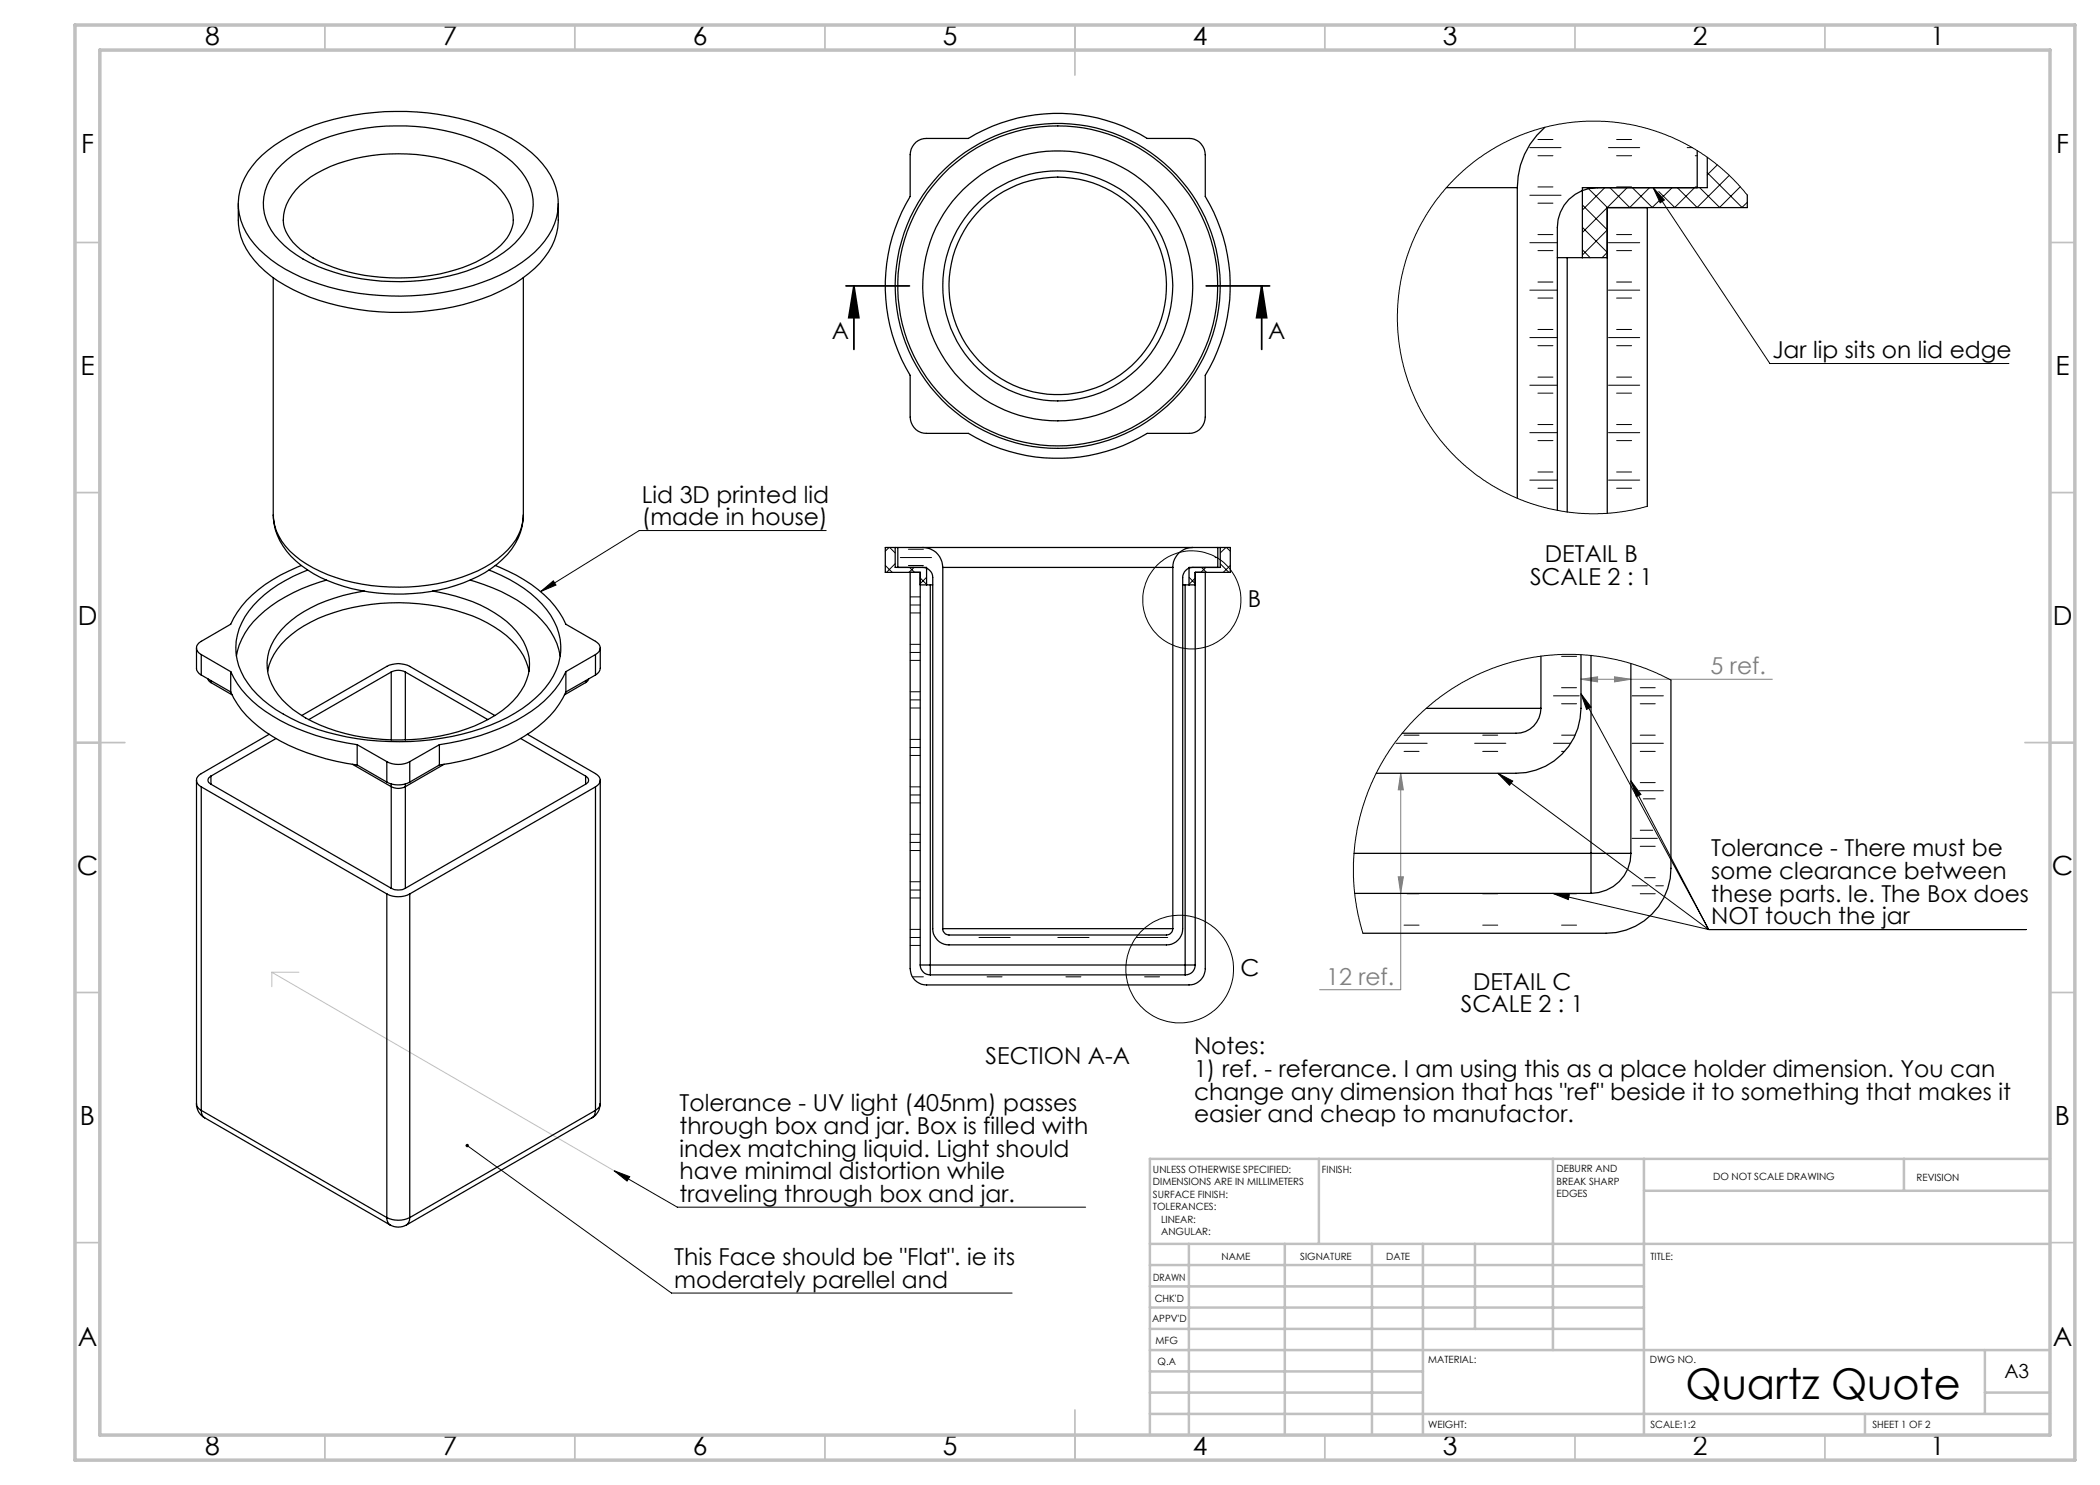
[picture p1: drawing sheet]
<svg xmlns="http://www.w3.org/2000/svg" width="420mm" height="297mm" viewBox="0 0 420 297" stroke-linecap="round" stroke-linejoin="round" font-family="sans-serif">
<g fill="none" stroke="#000" stroke-width=".2">
<path d="M330.6 37.5l23.4 35.2h47.8M330.6 37.5l2.3 2.5-.9 .6zM108.1 118.3l2.6-2.1 .5 .8zM165.2 106.1h-37.4l-19.7 12.2M316.2 138.7l2 2.7-.9 .5zM316.2 138.7l25.5 47.2M299.6 154.7l42.1 31.2M299.6 154.7l2.9 1.5-.6 .9zM326.2 156.2l2 2.7-.9 .4zM326.2 156.2l15.5 29.7M310.6 178.7l3.3 .2-.2 1zM310.6 178.7l31.1 7.2"/>
<path d="M341.7 185.9h63.5M93.5 229.1l40.8 29.5h68.1M122.8 234.1l12.7 7.3h81.6M122.8 234.1l3.1 1.2-.5 .9z"/>
<circle cx="238.4" cy="120" r="9.8"/>
<circle cx="235.9" cy="193.8" r="10.8"/>
</g>
<path d="M169.2 57.2h12.7M170.8 57.2l1 6.3h-2zM170.8 57.2v12.7M241.2 57.2h12.7M252.3 57.2l1 6.3h-2zM252.3 57.2v12.7" fill="none" stroke="#000" stroke-width=".35"/>
<path d="M316.2 135.9l3.3-.5v1zM316.2 135.9h38.3M322.9 135.4l3.3 .5-3.3 .5zM280.1 154.7l.6 3.3h-1.1zM280.1 154.7v43.2h-16.2M279.6 175.4h1.1l-.6 3.3z" fill="none" stroke="#808080" stroke-width=".2"/>
<path d="M54.4 194.4l68.4 39.7M54.4 194.4h5.4M54.4 194.4v2.9" fill="none" stroke="#c0c0c0" stroke-width=".2"/>
<g fill="none" stroke="#c0c0c0" stroke-width=".35">
<path d="M65 5v5M115 5v5M165 5v5M215 5v10M265 5v5M315 5v5M365 5v5M15 48.5h5M410 48.5h5M15 98.5h5M410 98.5h5M15 148.5h10"/>
<path d="M405 148.5h10M15 198.5h5M410 198.5h5M15 248.5h5M410 248.5h5M65 287v5M115 287v5M165 287v5M215 282v10M265 287v5M315 287v5M365 287v5"/>
</g>
<g fill="none" stroke="#c0c0c0" stroke-width=".5">
<path d="M263.8 231.8v17M310.6 231.8v38.2M328.8 231.8v55.2M328.8 238.2h81.2M380.8 231.8v6.4M410 231.8h-180v55.2M230 248.8h180M230 257.3h98.8M230 253h98.8M237.8 248.8v38.2M257 248.8v38.2M274.4 248.8v38.2"/>
<path d="M284.6 248.8v38.2M295 248.8v17M230 265.8h98.8M230 261.5h98.8M230 278.5h54.6M230 274.3h54.6M230 270h180M397 278.5h13M397 270v12.8M230 282.8h180M373 282.8v4.2"/>
</g>
<path d="M15 5h400v287h-400zM20 10h390v277h-390z" fill="none" stroke="#c0c0c0" stroke-width=".7"/>
<g fill="#000">
<path d="M252.3 57.2l1 6.3h-2zM170.8 57.2l1 6.3h-2z"/>
<path d="M108.1 118.3l2.6-2.1 .5 .8zM122.8 234.1l3.1 1.2-.5 .9zM93.2 228.8l.3 .3-.3-.2a.34 .34 0 0 0 .2 .5 .34 .34 0 0 0 .4-.4 .34 .34 0 0 0-.6-.2zM330.6 37.5l2.3 2.5-.9 .6zM310.6 178.7l3.3 .2-.2 1zM299.6 154.7l2.9 1.5-.6 .9zM316.2 138.7l2 2.7-.9 .5zM326.2 156.2l2 2.7-.9 .4z"/>
</g>
<path d="M279.6 175.4h1.1l-.6 3.3zM280.1 154.7l.6 3.3h-1.1zM316.2 135.9l3.3-.5v1zM322.9 135.4l3.3 .5-3.3 .5z" fill="#808080"/>
<g fill="none" stroke="#000" stroke-width=".25">
<path d="M52.4 31.1a35.2 35.2 0 0 1 18.3-8.1 50.4 50.4 0 0 1 30 3.8 21.1 21.1 0 0 1 10 9.4 11.5 11.5 0 0 1-1.8 12.1 28.3 28.3 0 0 1-14.3 8.8 52.7 52.7 0 0 1-34.3-1.6 23.6 23.6 0 0 1-11.1-9 11.8 11.8 0 0 1 2.1-14.4zM56.4 32.9a29.1 29.1 0 0 1 15-7 42.5 42.5 0 0 1 25.9 3.1 16.9 16.9 0 0 1 8.8 8.6 10.3 10.3 0 0 1-3.1 11 29.4 29.4 0 0 1-15.1 7 43.2 43.2 0 0 1-25.9-3 18 18 0 0 1-8.3-7.6 9.9 9.9 0 0 1 1.7-11.1zM60 37.1a26.1 26.1 0 0 1 14.3-6 35.6 35.6 0 0 1 21.6 3.5 12.4 12.4 0 0 1 6.7 8.4 7 7 0 0 1-2.4 6.1 24.8 24.8 0 0 1-12.2 5.7 40.2 40.2 0 0 1-23.9-2.4 14.2 14.2 0 0 1-6.9-6.1 6.7 6.7 0 0 1 .6-6.4l1.4-1.9zM183.2 28.4a3.1 3.1 0 0 1 2.1-.7h8.4a34.4 34.4 0 0 1 35.7 0h8.4a3.2 3.2 0 0 1 3.3 3.2v8.4a34.6 34.6 0 0 1 0 35.8v8.3a3.3 3.3 0 0 1-3.3 3.3h-8.4a34.6 34.6 0 0 1-35.7 0h-8.4a3.2 3.2 0 0 1-3.3-3.3v-8.3a34.6 34.6 0 0 1 0-35.8v-8.4a3.4 3.4 0 0 1 1.2-2.5zM289.3 37.5h14.2M303.5 37.5v62.2M309 25.5a15.9 15.9 0 0 0-5.5 12M319.5 37.5a7.9 7.9 0 0 0-8 8v56.6M339.4 30.1v7.4M341.5 31.5v6h-25v14M349.5 39v2.5h-28v61.2M47.7 40.7a16.3 16.3 0 0 0 .9 7.9 20.4 20.4 0 0 0 10 9.3 50.2 50.2 0 0 0 28 4.2 39.8 39.8 0 0 0 17.8-6.4 16 16 0 0 0 7.1-10.1l.2-4.9"/>
<path d="M54.6 55.6v47.4a11.5 11.5 0 0 0 5.5 9 34 34 0 0 0 19.8 5.4 35.5 35.5 0 0 0 18.4-4.8 13.2 13.2 0 0 0 6.2-7.8l.2-1.8M104.7 55.6v47.4M311.5 51.5h5M313.4 51.5v50.9M316.5 51.5h5M329.5 41.5v59.8M60.3 113.1a27 27 0 0 0-12.8 9.3l-1.4 2.4-5.8 3.5a1.39 1.39 0 0 0-1 1.3 1.39 1.39 0 0 0 1 1.3M61.5 114a25.2 25.2 0 0 0-12.5 9.3 11.8 11.8 0 0 0 1.4 14.5 31.5 31.5 0 0 0 16.9 9.1 52.4 52.4 0 0 0 32.5-2.6 23.3 23.3 0 0 0 10.9-9.1 11.6 11.6 0 0 0-1.4-13.3 26.1 26.1 0 0 0-11.5-7.9M65.3 116a31.3 31.3 0 0 0-14.6 8.3 14 14 0 0 0-3.4 6.9M72.9 118.2a31 31 0 0 0-14.6 5.9 11.4 11.4 0 0 0-4.9 9.5 12.1 12.1 0 0 0 5.2 8.3 34.8 34.8 0 0 0 19.9 6.1 37.6 37.6 0 0 0 20.7-5.1 13.4 13.4 0 0 0 6.7-9.1 11.1 11.1 0 0 0-4.6-9.5 30.3 30.3 0 0 0-14.8-6.1M94 116a31.2 31.2 0 0 1 14.4 8.1 13.6 13.6 0 0 1 3.6 7.1M99.1 113.1a27 27 0 0 1 12.7 9.3l1.4 2.4 5.9 3.5a1.39 1.39 0 0 1 1 1.3 1.39 1.39 0 0 1-1 1.3"/>
<path d="M104.7 103a13.2 13.2 0 0 1-6.5 10.7 34.8 34.8 0 0 1-22.7 4.9 30.5 30.5 0 0 1-15.2-5.5 12.7 12.7 0 0 1-5.6-10.1M179 109.5h.6M179 109.5v4h6.3v3.5M179 109.5h-1.9v5h6.9v78.5M179.6 109.5h4.9M179.6 109.5v4M182 114.5v79.2a3.3 3.3 0 0 0 3.3 3.3h52.5a3.3 3.3 0 0 0 3.3-3.3v-79.2M184 117h1.3M184.5 113.5a2.05 2.05 0 0 1 2 2v70.2a3.3 3.3 0 0 0 3.3 3.3h43.5a3.3 3.3 0 0 0 3.2-3.3v-70.2a2.05 2.05 0 0 1 2-2M184.5 109.5a3.9 3.9 0 0 1 4.1 4M184.5 109.5h54M185.3 117h1.2"/>
<path d="M186.1 117v76M188.6 113.5h46M188.6 113.5v72.2M234.6 113.5v72.2M236.5 117h1.3M237 117v76M237.8 117h1.2M238.5 109.5a3.9 3.9 0 0 0-3.9 4M238.5 109.5h5.1M243.6 109.5h.5M243.6 109.5v4M244.1 109.5h2v5h-7.1v78.5"/>
<path d="M244.1 109.5v4h-6.3v3.5M39.3 129.6v4.1a1.71 1.71 0 0 0 1 1.3M40.3 130.9l5.8 3.4M40.3 130.9v4.1M40.3 135l5.8 3.4M41.6 135.8l.1 .3 .5 .4M42.2 136.5l4.2 2.5M42.2 136.1v.4M46.1 134.3a21.1 21.1 0 0 0 10 9.8 45.8 45.8 0 0 0 15.3 4.8M46.1 138.4a20.9 20.9 0 0 0 10 9.8 46.9 46.9 0 0 0 15.3 4.8M46.1 134.3v4.1M53.5 134.3a12.8 12.8 0 0 1 6-8.3 36.9 36.9 0 0 1 22.3-5.4 36.1 36.1 0 0 1 17.1 4.8 13.9 13.9 0 0 1 6.9 8.9"/>
<path d="M78.2 134.4a3 3 0 0 1 2.9 0M78.2 134.4l-16.5 9.5M78.2 134.4v13.6M81.1 134.4l16.5 9.5M81.1 134.4v13.6M113.2 134.3a21.1 21.1 0 0 1-9.9 9.8 45.8 45.8 0 0 1-15.4 4.8M113.2 138.4a20.9 20.9 0 0 1-9.9 9.8 46.9 46.9 0 0 1-15.4 4.8M113.2 134.3v4.1M117.1 136.5l-4.2 2.5M117.1 136.1v.4M117.7 135.8l-.1 .3-.5 .4M119.1 130.9l-5.9 3.4"/>
<path d="M119.1 130.9v4.1M119.1 135l-5.9 3.4M120.1 129.6v4.1a1.71 1.71 0 0 1-1 1.3M308.2 131.2v10.5M316.2 130.9v10.8a13 13 0 0 1-13 13h-28M318.2 131.1v39.6M326.2 132.7v38M334.2 136v37.7a13 13 0 0 1-13 13h-48.6M39.3 156v64.7M40.3 157.4v64.7M40.3 157.4l37.1 21.4M42.2 155.2a.85 .85 0 0 0-.6 .8 .85 .85 0 0 0 .6 .8"/>
<path d="M42.2 156.8l36 20.9M42.2 155.2v1.6M53.8 146.9l-13.5 7.8a1.39 1.39 0 0 0-1 1.3 1.39 1.39 0 0 0 1 1.4M55.2 147.7l-13 7.5M60.3 143.1l17.1-9.8a4.9 4.9 0 0 1 4.6 0l17 9.8M70.5 152.9l7.7 4.4a3 3 0 0 0 2.9 0l7.7-4.4M71.4 148.9l6 3.4M71.4 148.9v4.1M71.4 153l6 3.4M77.4 152.3a4.9 4.9 0 0 0 4.6 0M77.4 156.4a4.9 4.9 0 0 0 4.6 0M77.4 152.3v4.1"/>
<path d="M78.2 156.8v20.9M81.1 156.8v20.9M82 152.3v4.1M87.9 148.9l-5.9 3.4M87.9 148.9v4.1M87.9 153l-5.9 3.4M104.1 147.7l13 7.5M105.5 146.9l13.6 7.8a1.39 1.39 0 0 1 1 1.3 1.39 1.39 0 0 1-1 1.4M117.1 155.2a.85 .85 0 0 1 .6 .8 .85 .85 0 0 1-.6 .8M117.1 156.8l-36 20.9M117.1 155.2v1.6M119.1 157.4v64.7"/>
<path d="M119.1 157.4l-37.1 21.4M120.1 156v64.7M285.3 141.7h22.9M308.2 141.7a4.9 4.9 0 0 1-5 4.9h-22.8M77.4 178.8a4.9 4.9 0 0 0 4.6 0M77.4 178.8v64.7M78.2 177.7a3 3 0 0 0 2.9 0M82 178.8v64.7M270.8 170.7h47.4M270.9 178.7h47.3M318.2 170.7v8M318.2 170.7h8"/>
<path d="M326.2 170.7a8 8 0 0 1-8 8M184 193a1.99 1.99 0 0 0 2.1 2M184 193h2.1M186.1 193v2M186.1 195h50.9M186.1 193h50.9M188.6 185.7a1.26 1.26 0 0 0 1.2 1.3h43.5a1.33 1.33 0 0 0 1.3-1.3M188.6 185.7h46M237 193v2M237 193h2M239 193a1.93 1.93 0 0 1-2 2M39.3 220.7a3.1 3.1 0 0 0 1.6 2.9"/>
<path d="M39.3 220.7a1.59 1.59 0 0 0 1 1.4M40.3 222.1a1.61 1.61 0 0 0 .6 1.5M40.3 222.1l37.1 21.4M40.9 223.6l37.1 21.4M118.4 223.6l-37.1 21.4M119.1 222.1a1.54 1.54 0 0 1-.7 1.5M119.1 222.1l-37.1 21.4M120.1 220.7a3.2 3.2 0 0 1-1.7 2.9M120.1 220.7a1.59 1.59 0 0 1-1 1.4M77.4 243.5a5.2 5.2 0 0 0 4.6 0M77.4 243.5a1.72 1.72 0 0 0 .6 1.5M78 245a3.3 3.3 0 0 0 3.3 0"/>
<path d="M82 243.5a1.72 1.72 0 0 1-.7 1.5"/>
<circle cx="211.5" cy="57.2" r="32.5"/>
<circle cx="211.5" cy="57.2" r="21.8"/>
<circle cx="211.5" cy="57.2" r="32"/>
<circle cx="211.5" cy="57.2" r="23"/>
<circle cx="211.6" cy="57.2" r="27"/>
</g>
<g fill="none" stroke="#000" stroke-width=".2">
<path d="M306 29.5h6.2M306 39h6.2M307.6 27.9h3M307.6 37.4h3M307.6 31.1h3M316.5 37.5h.1M317.5 37.5l4 4M321 37.5l-4.5 4.5M321.7 29.5h6.2M322 37.5l3.9 4 4-4M323.3 27.9h3M323.3 37.4h3"/>
<path d="M323.3 31.1h3M325.4 37.5l-8.9 9M326.5 37.5l4 4M334.4 37.5l-1.9 1.9M335.5 37.5l3.9 4M337.4 29.5h1.1M338.9 37.5l-4 4-3.1-3.2M339.1 37.4h.3M339.1 31.1h.3M339.9 37.5l4.1 4M341.5 34.5l6.9 7M343.5 33l-2 2"/>
<path d="M345.9 35.1l-6.5 6.4M348.1 37.4l-4.2 4.1M349.5 39l-3.6-3.9-4.4-3.6-4.4-2.8-4.2-1.9-3.4-1.1-2.1-.5-5-.8-5.1-.2-5.3 .6-5.1 1.2-4.8 1.9-4.6 2.6-4.3 3.2-4 3.9-3.1 4-1.4 2.4-1.5 2.8-1.8 4.5-1.3 5.3-.6 5.1 .1 4.8 .3 2.8 .6 3.1 1.6 5.3 2.1 4.5 2.4 3.9 1.5 2 2.2 2.5 2.5 2.4 2 1.6 3.8 2.6 2.7 1.5 3 1.3 4.5 1.5 5.2 1 5.5 .3 4.8-.4 5.2-1.1M306 48.5h5.5M306 58h5.5M307.6 46.9h3M307.6 56.4h3M307.6 50.1h3M307.6 59.6h3M307.6 40.6h3M316.5 45.5l5 5-1.1 1M316.5 49.9l1.5 1.6"/>
<path d="M316.5 41l5 5M321.5 46l-5 5M321.7 48.5h6.2M321.7 58h6.2M323.3 46.9h3M323.3 56.4h3M323.3 50.1h3M323.3 59.6h3M331.8 40.2l-1.4 1.3M349.5 40.5l-1.1 1M306 67.5h5.5M306 77h5.5"/>
<path d="M307.6 65.9h3M307.6 75.4h3M307.6 69.1h3M307.6 78.6h3M321.7 67.5h6.2M321.7 77h6.2M323.3 65.9h3M323.3 75.4h3M323.3 69.1h3M323.3 78.6h3M306 86.5h5.5M306 96h5.5"/>
<path d="M307.6 84.9h3M307.6 94.4h3M307.6 88.1h3M307.6 97.6h3M321.7 86.5h6.2M321.7 96h6.2M323.3 84.9h3M323.3 94.4h3M323.3 88.1h3M323.3 97.6h3M177.1 113.1l1.3 1.4M177.8 109.5l-.7 .7"/>
<path d="M177.9 109.5l1.1 1.1M179 112.7l-1.7 1.8M180.1 111.5h6.2M181.7 109.9h3M181.7 113.1h3M181.9 113.5l1 1M182 119.4h2M182.8 113.5l-1 1M184 115.6l1.3 1.3M185.3 115.5l-1.3 1.2M237.8 115.5l1.2 1.2M239 115.6l-1.2 1.3"/>
<path d="M240.3 113.5l1 1M241.2 113.5l-1 1M243 111.5h.6M244.1 112.7l1.7 1.8M245.2 109.5l-1.1 1.1M245.3 109.5l.8 .7M246.1 113.1l-1.4 1.4M182 121h2M182 130.5h2M182 140h2M182 128.9h2M182 138.4h2"/>
<path d="M182 122.6h2M182 132.1h2M310.7 139.2h5.1M312.3 137.5h3M312.3 131.3h3M326.4 139.2h6.3M328 137.5h3M334.2 136l-2-1-3.2-1.4-5.5-1.6-3.1-.6-3.9-.5h-4l-2.4 .1-5.8 .9-3.7 1-2.6 1-2.8 1.1-2.9 1.6-2.7 1.7-3 2.2-2 1.8-2.6 2.5-2.3 2.7-1.7 2.4-1.5 2.4-1.5 2.8-1.6 3.6-.8 2.5-1.2 4.8-.4 2.8-.3 3.7v3l.3 3.9 .7 3.8 .9 3.5M182 149.5h2M182 159h2M182 147.9h2M182 157.4h2"/>
<path d="M182 141.6h2M182 151.1h2M279.2 148.7h6.2M280.8 147h3M280.8 150.3h3M294.9 148.7h6.3M296.5 147h3M296.5 150.3h3M310.7 148.7h3.4M312.3 147h2.7M312.3 140.8h3M312.3 150.3h.6"/>
<path d="M326.4 148.7h6.3M327.8 158.1h4.9M328 147h3M328 156.5h3M328 140.8h3M328 150.3h3M328.6 159.8h2.4M182 168.5h2M182 178h2M182 166.9h2M182 176.4h2M182 160.6h2"/>
<path d="M182 170.1h2M182 179.6h2M281.4 178.7h2.4M296.5 178.7h3M313.3 178.7h2M326.4 167.7h5.1M326.4 177.2h3.1M328 166h2.6M328 169.3h3M328 178.7h3M328.9 175.5h2.1M331.2 177.2h1.5"/>
<path d="M182 187.5h2M182 185.9h2M182 189.1h2M182.5 195.4h2.2M195.8 187.5h6.2M197.4 195.4h3M211.6 187.5h6.2M213.2 195.4h3M227.3 187.5h6.2M228.9 195.4h3M280.8 185h3M296.5 185h3"/>
<path d="M312.3 185h3"/>
</g>
<text font-size="8.5" x="337.1" y="279.7">Quartz Quote</text>
<g font-size="5.3">
<text x="41" y="8.9">8</text>
<text x="88.5" y="8.9">7</text>
<text x="138.5" y="8.9">6</text>
<text x="188.5" y="8.9">5</text>
<text x="238.5" y="8.9">4</text>
<text x="288.5" y="8.9">3</text>
<text x="338.5" y="8.9">2</text>
<text x="386" y="8.9">1</text>
<text x="16.2" y="30.7">F</text>
<text x="411.2" y="30.7">F</text>
<text x="16.1" y="74.9">E</text>
<text x="411.1" y="74.9">E</text>
<text x="15.5" y="124.9">D</text>
<text x="410.5" y="124.9">D</text>
<text x="15.4" y="174.9">C</text>
<text x="410.4" y="174.9">C</text>
<text x="16" y="224.9">B</text>
<text x="411" y="224.9">B</text>
<text x="15.5" y="269.2">A</text>
<text x="410.5" y="269.2">A</text>
<text x="41" y="290.9">8</text>
<text x="88.5" y="290.9">7</text>
<text x="138.5" y="290.9">6</text>
<text x="188.5" y="290.9">5</text>
<text x="238.5" y="290.9">4</text>
<text x="288.5" y="290.9">3</text>
<text x="338.5" y="290.9">2</text>
<text x="386" y="290.9">1</text>
</g>
<g font-size="4.7">
<text x="166.4" y="67.7">A</text>
<text x="253.6" y="67.7">A</text>
<text x="354.5" y="71.6">Jar lip sits on lid edge</text>
<text x="128.4" y="100.6">Lid 3D printed lid</text>
<text x="128.4" y="105.1">(made in house)</text>
<text x="309" y="112.4">DETAIL B</text>
<text x="306" y="116.9">SCALE 2 : 1</text>
<text x="249.6" y="121.3">B</text>
<text x="342.2" y="171.3">Tolerance - There must be</text>
<text x="342.2" y="175.8">some clearance between</text>
<text x="342.2" y="180.4">these parts. Ie. The Box does</text>
<text x="342.2" y="184.9">NOT touch the jar</text>
<text x="248.1" y="195.1">C</text>
<text x="294.6" y="197.9">DETAIL C</text>
<text x="292.2" y="202.5">SCALE 2 : 1</text>
<text x="197.1" y="212.8">SECTION A-A</text>
<text x="238.8" y="210.9">Notes:</text>
<text x="238.8" y="215.4">1) ref. - referance. I am using this as a place holder dimension. You can</text>
<text x="238.8" y="219.9">change any dimension that has &quot;ref&quot; beside it to something that makes it</text>
<text x="135.9" y="222.3">Tolerance - UV light (405nm) passes</text>
<text x="135.9" y="226.8">through box and jar. Box is filled with</text>
<text x="238.8" y="224.5">easier and cheap to manufactor.</text>
<text x="135.9" y="231.3">index matching liquid. Light should</text>
<text x="135.9" y="235.8">have minimal distortion while</text>
<text x="135.9" y="240.4">traveling through box and jar.</text>
<text x="134.8" y="253.1">This Face should be &quot;Flat&quot;. ie its</text>
<text x="134.8" y="257.6">moderately parellel and</text>
</g>
<g font-size="4.7" fill="#808080">
<text x="342.1" y="134.8">5 ref.</text>
<text x="265.2" y="196.9">12 ref.</text>
</g>
<text font-size="3.9" x="400.9" y="275.5">A3</text>
<g font-size="2">
<text x="230.6" y="234.6">UNLESS OTHERWISE SPECIFIED:</text>
<text x="230.6" y="237.1">DIMENSIONS ARE IN MILLIMETERS</text>
<text x="230.6" y="239.6">SURFACE FINISH:</text>
<text x="264.4" y="234.6">FINISH:</text>
<text x="311.3" y="234.5">DEBURR AND</text>
<text x="311.3" y="237">BREAK SHARP</text>
<text x="311.3" y="239.5">EDGES</text>
<text x="342.6" y="236">DO NOT SCALE DRAWING</text>
<text x="383.3" y="236.2">REVISION</text>
<text x="230.6" y="242.1">TOLERANCES:</text>
<text x="232.2" y="244.6">LINEAR:</text>
<text x="232.2" y="247.1">ANGULAR:</text>
<text x="244.3" y="252">NAME</text>
<text x="260" y="251.9">SIGNATURE</text>
<text x="277.2" y="251.9">DATE</text>
<text x="330.1" y="251.9">TITLE:</text>
<text x="230.6" y="256.1">DRAWN</text>
<text x="230.9" y="260.3">CHK'D</text>
<text x="230.4" y="264.4">APPV'D</text>
<text x="231.1" y="268.8">MFG</text>
<text x="231.5" y="273">Q.A</text>
<text x="285.6" y="272.5">MATERIAL:</text>
<text x="330" y="272.5">DWG NO.</text>
<text x="285.6" y="285.5">WEIGHT:</text>
<text x="330.1" y="285.6">SCALE:1:2</text>
<text x="374.5" y="285.6">SHEET 1 OF 2</text>
</g>
</svg>
